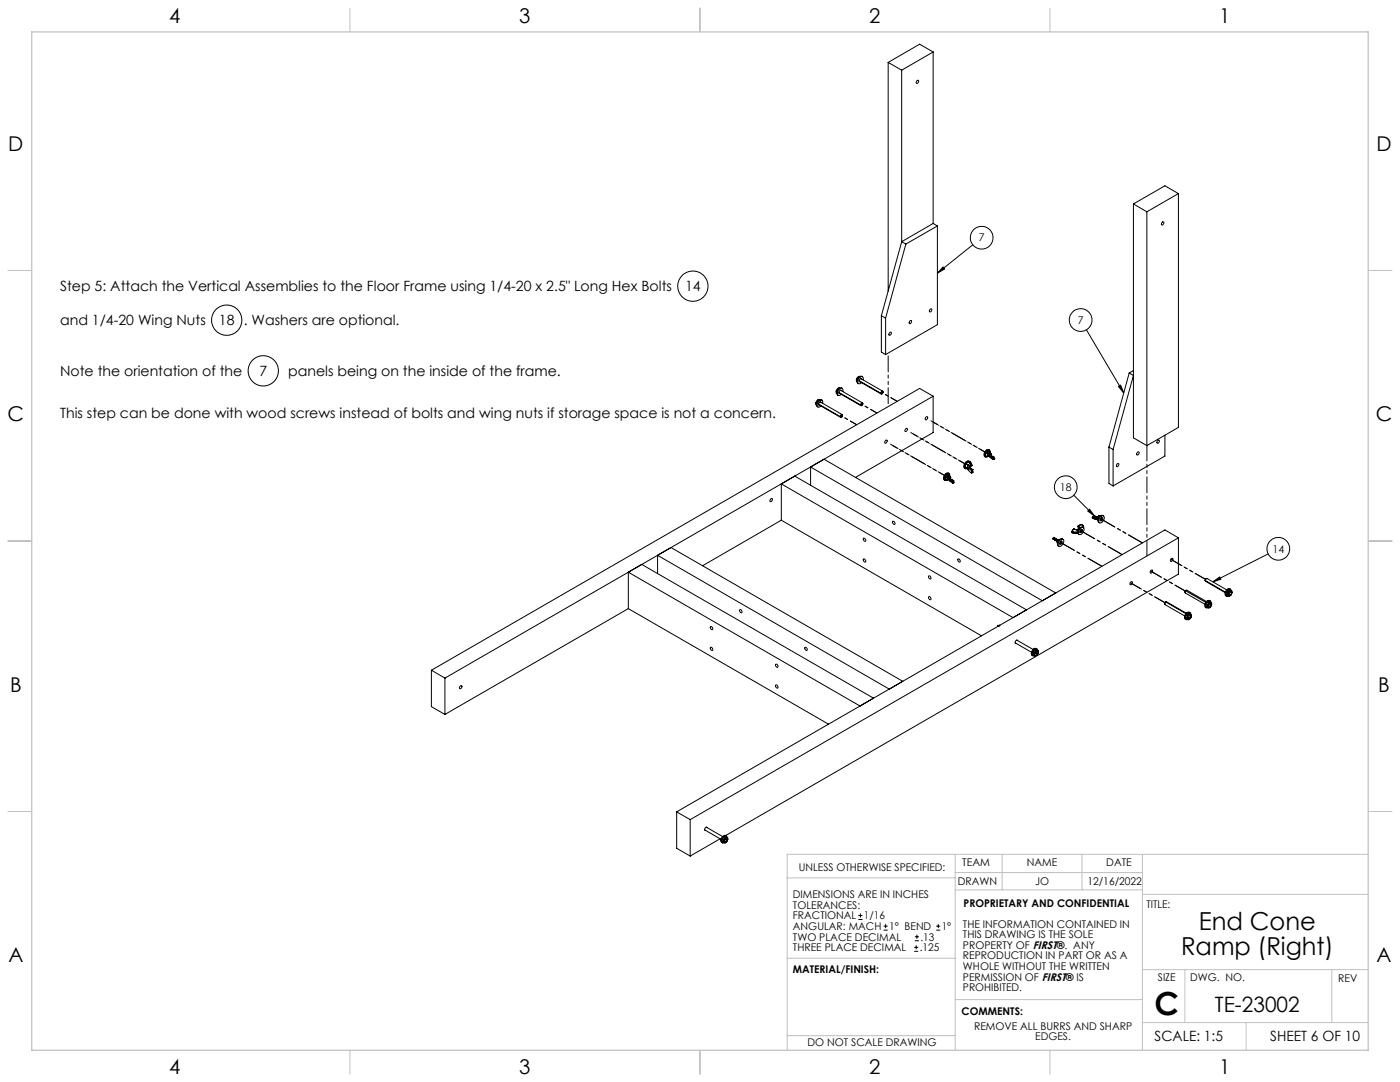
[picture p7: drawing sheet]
<svg xmlns="http://www.w3.org/2000/svg" width="559mm" height="432mm" viewBox="0 0 559 432" stroke-linecap="round" stroke-linejoin="round" font-family="sans-serif">
<g fill="none" stroke="#c0c0c0" stroke-width=".4">
<path d="M139.7 3.2v9.5M279.4 3.2v9.5M419.1 3.2v9.5M3.1 107.9h9.6M546.1 107.9h9.5M3.1 215.9h9.6M546.1 215.9h9.5M3.1 323.8h9.6M546.1 323.8h9.5M314.2 350.3h67M381.2 340.9v78.2M381.2 355.1h74.8"/>
<path d="M381.2 348.2h74.8M400 340.9v14.2M431.9 340.9v14.2M456 340.9v78.2M456 356.9h90.1M546.1 340.9h-231.9v78.2M314.2 382.4h67.2M381.2 398.9h74.8M456 387h90.1M472.9 387v21.1M531.6 387v21.1M139.7 419.1v9.6"/>
<path d="M279.4 419.1v9.6M314.2 413.3h67M419.1 419.1v9.6M456 408.1h90.1M497.4 408.1v11"/>
</g>
<path d="M12.7 12.7h533.4v406.4h-533.4z" fill="none" stroke="#c0c0c0" stroke-width=".5"/>
<g fill="none" stroke="#000" stroke-width=".4">
<path d="M354.5 24.9l5.4 3.1M354.5 24.9v91.2M359.9 28v68.4M366 32.2l.3-.2a.6 .6 0 0 1 .2 .9 .6 .6 0 0 1-.8 .1zM372.5 20.7v68.5M372.5 20.7l-12.6 7.3M372.5 20.7l-5.4-3.1-12.6 7.3M470.4 77.3v93.3l-12.6 7.2M470.4 77.3l-12.6 7.2M470.4 77.3l-5.4-3.1-12.6 7.2M359.9 96.4l-8.1 29.6M359.9 96.4l1.7 1"/>
<path d="M361.6 97.4l-8.1 29.6M372.5 89.2l1.7 1M372.5 89.2l-12.6 7.2M374.2 90.2l-12.6 7.2M374.2 90.2v39.4l-20.7 11.9M388.3 97.7l-14.1 11.3M452.4 81.4v93.3l5.4 3.1M452.4 81.4l5.4 3.1M457.8 84.5v93.3M464 88.6a.55 .55 0 0 1 .4 .8 .55 .55 0 0 1-.9 .1zM376.4 106.5l.6 .9-2.8 1.6zM351.8 126l1.7 1"/>
<path d="M351.8 126v14.5l1.7 1M353.5 127v14.5M355 132.9a.42 .42 0 0 1 .6-.3 .42 .42 0 0 1 .1 .6l-.7 .6-.2-.3zM363.1 128.2l.3-.3a.59 .59 0 0 1 .4 .8 .59 .59 0 0 1-.9 .3zM371.2 123.5l.3-.2a.54 .54 0 0 1 .3 .8 .54 .54 0 0 1-.9 0zM433.6 131.6l14.9 25.2M326.5 159.6l-.8 .9M326.5 159.6h.5M326.5 159.6l.3 .1M328.1 159.7a1.73 1.73 0 0 0-1.9 .6 1.73 1.73 0 0 0 0 2l.3 .1M333.8 155.9l.1 1.1M333.8 155.9l.3 .2"/>
<path d="M334.6 154.9l-.8 1M334.6 154.9h.5M334.6 154.9l.3 .1M334.9 156.6l8.6 5M334.9 156.8l8.7 5.1M334.9 156.9h.1M335.6 155.8l8.6 5M335.8 155.9a.63 .63 0 0 0-.8 .3 .63 .63 0 0 0 .2 .8M336.2 155a1.69 1.69 0 0 0-1.9 .6 1.69 1.69 0 0 0 0 2l.3 .2M336.4 156.2a.89 .89 0 0 0-.4-1.3 .89 .89 0 0 0-1.2 .7 1.24 1.24 0 0 0-.7 1.2 1.24 1.24 0 0 0 .8 1l.9-.4M341.9 151.2l.2 1.1M341.9 151.2l.3 .2"/>
<path d="M342.7 150.2l-.8 1M342.7 150.2h.5M342.7 150.2l.3 .2M342.9 151.9l8.6 5M343 152.2l8.7 5M343.6 151.1l8.7 5M343.9 151.3a.63 .63 0 0 0-.8 .2 .63 .63 0 0 0 .2 .9M344.2 150.4a1.63 1.63 0 0 0-1.9 .7 1.63 1.63 0 0 0 .4 2M344.5 151.6a.89 .89 0 0 0-.4-1.3 .89 .89 0 0 0-1.2 .7 1.16 1.16 0 0 0-.7 1.2 1.16 1.16 0 0 0 1 .9l.7-.4M351.5 156.9l.1 .3 .5-.1M352 156.5l.5 .1-.5 .6zM352.5 156.6l-.1-.4a.61 .61 0 0 0-.6 .1 .61 .61 0 0 0-.3 .6"/>
<path d="M372.5 158.1v14.5l-31 17.9M372.5 158.1l-194.9 112.5M372.5 158.1l-5.4-3.1-194.9 112.5M446.4 154.2l.9-.5 1.2 3.1zM450.7 148.9l-8.1 29.5M450.7 148.9l1.7 .9-8.1 29.6M452.4 147.9l-1.7 1M325.7 160.5l.2 1.2M325.7 160.5l.3 .2M326.8 161.5l8.7 5M326.8 161.3l8.6 5M326.8 161.5h.1"/>
<path d="M327.4 160.4l8.8 5.1M327.4 160.4h.1M327.8 160.6a.65 .65 0 0 0-.9 .2 .65 .65 0 0 0 .2 .9M328.3 160.9a.91 .91 0 0 0-.4-1.3 .91 .91 0 0 0-1.2 .7 1.14 1.14 0 0 0-.6 1.2 1.14 1.14 0 0 0 1 1l.6-.5M335.4 166.3l.2 .3 .4-.2M335.8 165.8l.4-.1 .1 .4-.6 .4zM336.3 165.9v-.3a.61 .61 0 0 0-.7 0 .61 .61 0 0 0-.2 .7M343.5 161.6l.2 .3 .4-.1M343.9 161.1l.5 .1-.5 .6zM344.4 161.2l-.1-.3a.61 .61 0 0 0-.6 .1 .61 .61 0 0 0-.2 .6M353.4 175.8l.3-.2a.6 .6 0 0 1 .3 .9 .6 .6 0 0 1-.9 .1zM361.5 171.2l.3-.2a.6 .6 0 0 1 .2 .8 .6 .6 0 0 1-.8 .2z"/>
<path d="M369.7 166.4l.2-.1a.6 .6 0 0 1 .2 .8 .6 .6 0 0 1-.8 .2zM393.8 180l.8 .3M393.8 180l-.3 .3M393.9 179.9a.78 .78 0 0 1 1-.3 .78 .78 0 0 1 .4 1M393.9 179.9l-.1 .1M393.9 179.9h.1M394 179.9l.7 .3M394.2 180h.6M394.2 180h.1M394.3 180h.1M394.8 180h.1M394.9 179.6a1.72 1.72 0 0 0-2.1 2.2l.5 .6"/>
<path d="M442.6 178.4l1.7 1M442.6 178.4v14.5l1.7 1M444.3 179.4v14.5M462.1 175.8l.4-.2a.64 .64 0 0 1 .1 .9 .64 .64 0 0 1-.8 .2zM465 173.7v8.3l-20.7 11.9M307.6 199.2l.3-.3a.6 .6 0 0 1 .3 .9 .6 .6 0 0 1-.9 .2zM311.9 193.1l5.3-3.1 92.5 53.4-5.3 3.1zM311.9 193.1v14.5M323.5 186.4l5.4-3.1 92.5 53.3-5.4 3.1zM323.5 186.4v7.2M377.2 191h.1M377.3 189.7a1.13 1.13 0 0 0-.5 1.2 1.13 1.13 0 0 0 .9 .8l.5-.2"/>
<path d="M377.3 189.6l.1 .4M377.4 190l-.2 1M377.4 189.7l.1 .3M377.4 189.7l.8 .3M377.4 190l.7 .5M377.4 189.6v.1M377.4 189.6l.8 .3M377.4 190h.1M377.4 190a.9 .9 0 0 0 .1 1.5M377.4 189.6h-.1M377.5 190a.82 .82 0 0 0-.4 .8 .82 .82 0 0 0 .6 .7h.6M377.6 189.3h.1"/>
<path d="M377.6 189.3l-.3 .3M377.7 189.3l.8 .3M377.7 189.3l-.3 .3M377.8 189.2l-.2 .1M377.8 189.2a.78 .78 0 0 1 1-.2 .78 .78 0 0 1 .3 1M377.8 189.2h.1M377.8 189.2l-.1 .1M377.8 189.2l.8 .3M378.1 190.5l1 .4M378.1 190.5h.1M378.1 189.3l.7 .1 .4 .7M378.1 189.3l.6 .1"/>
<path d="M378.1 189.3h.1M378.2 190h.1M378.2 190l.9 .9M378.2 189.9v.1M378.2 189.9l.1 .1M378.3 190.6a.38 .38 0 0 0 0 .6 .38 .38 0 0 0 .5-.2l.2-.1M378.3 190h-.1M378.3 190l.9 .9M378.5 189.6l.1 .1M378.5 189.6l-.3 .3M378.5 191.4l1.7 1.3M378.5 189.5l.1 .1"/>
<path d="M378.5 189.5h.1M378.5 189.5v.1M378.6 189.7l.8 .9M378.6 189.7l-.3 .3M378.6 189.6h.1M378.6 189.6l.8 .9M378.6 189.6v.1M378.7 191.3l1.2 .9M378.7 191.3l-.4 .2M378.7 191.3h.1M378.8 188.9a1.64 1.64 0 0 0-1.9 .8 1.64 1.64 0 0 0 .3 2M378.8 191.3a.49 .49 0 0 1-.7-.1 .49 .49 0 0 1 0-.7l-.1 .7 .3 .3"/>
<path d="M378.8 191.2v.1M378.8 191.2l1.2 .9M379 189.9l.2 .2M379 190.9h.1M379 190.9l-.2 .3M379.1 190.9v.1M379.1 191l1.1 .7M379.2 190.9h-.1M379.2 190.9h.1M379.2 190.9l1.1 .8M379.2 190.1h.1M379.2 190.9l-.1 .1"/>
<path d="M379.4 190.6l-.2 .3M379.4 190.5v.1M379.9 192.2h.1M380 192.1l-.1 .1M380 192.1l.2 .1M380 192.2l.2 .5M380.2 192.2h-.2M380.2 192.2l.2 .5M380.2 192.7h.1M380.2 191.7l.2 .2M380.2 192.7h.2M380.2 191.7l-.2 .4"/>
<path d="M380.3 191.7l.1 .1M380.3 191.7h.1M380.3 191.7h-.1M380.4 192.7h.1M380.4 191.8l.2 .6M380.4 191.8h.1M380.4 191.9l.2 .5M380.4 191.8v.1M380.4 191.9l-.2 .3M380.6 192.4h.1M380.6 192.4l-.2 .3M380.6 192.3v.1"/>
<path d="M385.2 186.3h.1M385.8 185h-.1a1.25 1.25 0 0 0-.1 1.8M385.8 184.9l-.6 1.4M385.8 184.6h-.1a1.43 1.43 0 0 0-.1 2.5l.6-.2M385.8 185l.5 .6M385.8 185a1.04 1.04 0 0 0 0 1.8h.6M385.8 185h.1M385.8 184.5v.5M386 184.4l-.2 .6M386 184.4l.9 .2M386 184.3v.1M386 184.3l.9 .2"/>
<path d="M386 184.3l-.1 .1M386.1 186.8l.5 1M386.2 186.8l.4 1M386.3 185.6h.1M386.3 185.6l1.1 .3M386.3 184.1l.9 .2M386.3 184.1h-.1M386.3 184.1l-.4 .3M386.4 184.1l.9 .2M386.4 184a1.77 1.77 0 0 0-1.5 1.2 1.77 1.77 0 0 0 .4 1.8M386.4 185.6l-.3 .7 .3 .5M386.4 185.6l1 .3"/>
<path d="M386.4 185.6h.1M386.4 185.6a.56 .56 0 0 0-.3 .7 .56 .56 0 0 0 .5 .4M386.5 185.7a.47 .47 0 0 0-.3 .5 .47 .47 0 0 0 .4 .4l.6-.8M386.5 186.8l1.2 .9M386.6 186.8h-.2M386.6 186.7v.1M386.6 187.8l1 .8M386.7 186.7h-.1M386.7 186.7l1.1 .9M386.9 184.6v.1M386.9 184.7l.5 1.2M386.9 184.5v.1"/>
<path d="M386.9 184.5l.1 .1M387 186.5l-.3 .2M387 186.5l1.1 .9M387 186.4l.3-.5-.3 .6M387 186.4v.1M387 186.4l1.1 1M387 184.6l-.1 .1M387 184.6l.6 1.2M387.2 184.3l.1 .1M387.2 184.3l-.3 .2M387.3 184.3v.1M387.3 184.3h-.1"/>
<path d="M387.3 184.4l.5 1.2M387.3 184.4l-.3 .2M387.3 184.4h.1M387.4 185.9h.1M387.5 185.9h-.1M387.6 185.8l-.2 .1M387.6 185.8l-.1 .1M387.6 188.6l.2 .1M387.6 188.6h.1M387.7 187.7l.1 .1M387.8 187.6l-.1 .1M387.8 187.8l-.2 .8"/>
<path d="M387.8 187.6l.1 .2M387.8 187.8h.1M387.8 188.7h.1M387.8 185.7h.1M387.8 185.7l-.3 .2M387.8 185.6v.1M387.8 185.6h.1M387.8 185.6l-.2 .2M387.9 187.8l-.1 .9M388.1 188.4h.1M388.1 188.4l-.3 .3M388.1 187.4l.1 .1"/>
<path d="M388.1 187.4h.1M388.1 187.4l-.3 .2M388.2 187.5l-.1 .9M388.2 187.5h.1M388.2 187.5l-.3 .3M393.3 181.7l.3-1a1.01 1.01 0 0 0 0 1.4M393.5 180.4a1.12 1.12 0 0 0-.5 1.2 1.12 1.12 0 0 0 .9 .8l.5-.3M393.5 180.3l.1 .4M393.5 180.3h.1M393.6 180.4v.3M393.6 180.4l.7 .3M393.6 180.3v.1"/>
<path d="M393.6 180.3l.8 .3M393.6 180.7a.81 .81 0 0 0-.3 .8 .81 .81 0 0 0 .6 .7l.5-.1M393.6 182.1h.1M393.6 180.7h.1M393.7 180.7l.5 .5M394.2 181.2l1 .4M394.2 181.2h.1M394.3 181.2l.9 .4M394.3 180h.5l.5 .8M394.3 181.2l-.1 .7 .2 .2M394.4 180.7h.1M394.4 180.7l.8 .9"/>
<path d="M394.4 180.6l-.1 .1M394.4 180.6l.1 .1M394.4 181.2l-.1 .8 .6-.1M394.4 181.3l.2 .7 .5-.4M394.5 180.7h-.1M394.5 180.7l.8 .8M394.6 180.3h.1M394.6 180.3l-.2 .3M394.7 180.2l.1 .1M394.7 180.2h.1M394.7 182.1l1.6 1.3M394.7 180.2l-.1 .1"/>
<path d="M394.7 180.3l.9 .9M394.7 180.3l-.2 .4M394.8 180.3h.1M394.8 180.3l.8 .9M394.7 180.3h.1M394.9 182l1.2 .8M394.9 182l-.5 .1M394.9 181.9v.1M394.9 181.9h.1M395 181.9l1.2 .8M395.1 180.6l.2 .2M395.2 180.7l.1 .1"/>
<path d="M395.2 181.6l-.2 .3M395.2 181.6h.1M395.3 181.6l1.1 .8M395.3 181.5l-.1 .1M395.3 180.8l.1 .1M395.3 181.5l.1 .1M395.4 181.6h-.2M395.4 181.6l1.1 .8M395.6 181.2l-.2 .4M395.6 181.2h.1M396.1 182.8l.1 .1M396.2 182.7l-.1 .1"/>
<path d="M396.2 182.9l.2 .5M396.2 182.7l.1 .1M396.3 182.8l-.1 .1M396.3 182.8l.2 .6M396.3 183.4h.1M396.4 183.4h.1M396.4 182.4l.2 .1M396.4 182.4l-.2 .3M396.5 182.4h.1M396.5 182.4h-.1M396.5 183.4h.1M396.6 182.4l.2 .6"/>
<path d="M396.6 182.5l.2 .6M396.6 182.5l-.3 .3M396.6 182.4h.1M396.6 182.4v.1M396.8 183.1h.1M396.8 183.1l-.3 .3M396.8 183h.1M396.8 183v.1M428.6 197.6l8.2 8.3M445.8 185.3a.42 .42 0 0 1 .6-.3 .42 .42 0 0 1 .1 .6l-.7 .7-.2-.4zM454.1 180.4l.3-.1a.66 .66 0 0 1 .1 .9 .66 .66 0 0 1-.8 .2zM311.9 207.6l79.9 46.2"/>
<path d="M311.9 207.6l-31.5 18.2M344.7 214.8a.64 .64 0 0 1 .8 .4 .64 .64 0 0 1-.4 .8l-.4-.5zM356.3 208.1a.64 .64 0 0 1 .8 .3 .64 .64 0 0 1-.3 .9l-.5-.5zM420.2 214.9l.5 .4M420.2 214.9l.1 .1M420.3 214.9h-.1M420.3 214.9h.1M420.3 215h.1M420.3 215l1.1 .7M420.3 214.9l1.2 .7M420.3 214.9v.1M420.3 215l.4 .3"/>
<path d="M420.5 214.5h.1M420.5 214.5v.1M420.5 214.5l-.2 .4M420.5 214.6l1.2 .7M420.5 214.6l-.2 .3M420.6 214.5h-.1M420.6 214.5h.1M420.6 214.5l1.1 .7M420.6 214.5l-.1 .1M420.7 215.3h.1M420.7 215.3l1.6 .9-.9-.5M421.5 215.6l-.1 .1"/>
<path d="M421.5 215.6l.8 .5M421.7 215.3l.8 .5M421.7 215.3l-.2 .3M421.7 215.2v.1M421.7 215.2l.9 .5M421.9 216l.1 .1M422 216.1h.1M422 216v.7zM422 216.7l.1 .1M422.5 215.4l.3-.1zM422.8 215.3h.1M422.8 215.3h.2"/>
<path d="M423.1 215.5a.88 .88 0 0 1 1.3-.2 .88 .88 0 0 1 .1 1.3 1.21 1.21 0 0 1-.8 1.2 1.21 1.21 0 0 1-1.3-.2l.2-1.2zM423.3 216.2l.3-.2a.59 .59 0 0 1 .2 .8 .59 .59 0 0 1-.8 .2zM423.7 215.9l-.2 .8-.5 .4 .5-.5 .1-.6M424.3 215.2a1.73 1.73 0 0 0-2.2 2.2l.6 .6M427.8 212.1v.1M427.8 212.2h.1M427.8 212.1h.1M427.8 212.2v.2M427.8 212.5h.1M427.8 212.2l1.4 .3M427.8 212.4v.1M427.8 212.2l.1 .3"/>
<path d="M427.9 212.5l1.3 .3M427.9 212.5h.1M427.9 212.5l1.3 .4M427.9 212.1l1.3 .3M427.9 212.1h.1M427.9 212.1l-.1 .1M427.9 212.1h-.1M428.6 211.2l-.8 .9M428.6 211.2h.1M428.6 211.2l-.7 .9M428.7 211.2l1.4 .4M428.7 211.1l-.1 .1"/>
<path d="M428.7 211.1v.1M428.7 211.1l1.4 .5M429.2 212.4v.1M429.2 212.5v.3M429.2 212.9l1-.3zM429.2 212.8v.1M430.1 211.6h.1M430.1 211.6l.1 .3M430.1 212.3l-.9 .2M430.2 212.1l-1 .3M430.4 210h.1M430.4 210v.4"/>
<path d="M430.4 210l.5 .6M430.4 209.9v.1M430.4 210.3h.1M430.4 209.9h.1M430.4 210.4h.1M430.4 210.4l.3 .3M430.5 209.9h.1M430.5 209.9l-.1 .1M430.5 209.9l.4 .7M430.9 210.6l-.5 .3-.3 .7M431.2 210.9a.88 .88 0 0 1 1.3-.2 .88 .88 0 0 1 0 1.3 1.23 1.23 0 0 1-.7 1.1 1.23 1.23 0 0 1-1.3-.2l.1-1.2zM431.3 211.5l.4-.2a.6 .6 0 0 1 .2 .8 .6 .6 0 0 1-.8 .2z"/>
<path d="M431.7 211.3v.5l-.6 .5M431.7 209.3l-1.3 .6M431.7 209.3l.2 .1M431.7 211.3l-.1 .8-.5 .3M431.7 209.4l-1.2 .5M431.7 209.3v.1M431.8 209.4h.1M431.8 209.4l.6 .7M431.9 209.4l.6 .8M432.4 210.5a1.63 1.63 0 0 0-1.9 .8 1.63 1.63 0 0 0 .3 2M432.4 210.1l.1 .1M432.4 210.1l-.1 .4"/>
<path d="M432.5 210.2l-.1 .4M432.5 210.2v.5M434.9 203.2l1.9 2.7-2.6-2zM436 206.6l.1 .2M436 206.6h.1M436 206.6v.1M436 206.7l1.3 .5M436 206.7l.1 .1M436.1 206.8h.1M436.1 206.8l1.2 .5M436.1 206.2v.1M436.1 206.3h.1"/>
<path d="M436.1 206.2l-.1 .4M436.1 206.2h.1M436.2 206.3l1.2 .5M436.2 206.3l-.2 .4M436.2 206.2l1.2 .5M436.2 206.2h.1M436.2 206.2v.1M436.2 206.2h-.1M436.8 205.9l-.7 .3M436.8 205.9h.2M436.8 205.9h.1M436.8 205.9l-.6 .3"/>
<path d="M436.9 205.9h.1M436.9 205.9l1.4 .7M437 205.9l1.3 .6M437.3 207.2v.1M437.3 207.3l1 .1M437.3 207.2l1 .1M437.4 206.8l1 .2M437.4 206.8l-.1 .4M437.4 206.7l1.1 .1M437.4 206.7v.1M438.2 207.4l.1 .1M438.3 206.5v.1"/>
<path d="M438.3 206.2l.1 .1M438.3 206.2h.1M438.3 206.6l.2 .2M438.4 206.3h.1M438.4 206.2v.1M438.4 205.8h.1M438.4 205.8l-.1 .4M438.5 205.8l-.1 .4M438.5 205.8l.2 .3M438.5 205.7l-.1 .1M438.5 205.7h.1M438.6 205.7h.1"/>
<path d="M438.6 205.7h.8M438.6 205.7l-.1 .1M438.6 205.7l.3 .3M438.8 206l-.5 .5M439.1 206h-.3M439.3 206.2a.86 .86 0 0 1 1.3-.2 .86 .86 0 0 1 0 1.3 1.19 1.19 0 0 1-.7 1.2 1.19 1.19 0 0 1-1.3-.3l.1-1.2zM439.4 206.8a.43 .43 0 0 1 .7-.1 .43 .43 0 0 1 0 .7l-.5 .5a.52 .52 0 0 1-.6-.5 .52 .52 0 0 1 .4-.6zM439.7 206.6v.7l-.6 .4M439.8 206.6v.6l-.6 .6M440.4 205.9a1.63 1.63 0 0 0-1.8 .7 1.63 1.63 0 0 0 .3 2M470.4 214.6v14.5l-180.8 104.3M470.4 214.6l-194.9 112.5"/>
<path d="M470.4 214.6l-5.4-3.1-194.9 112.5M250.8 228.4l5.4-3.2 92.5 53.4-5.4 3.2zM250.8 228.4v14.5M262.5 221.6l5.3-3.1 92.5 53.4-5.3 3.1zM262.5 221.6v7.3M344.7 223.1a.64 .64 0 0 1 .8 .4 .64 .64 0 0 1-.4 .8l-.4-.5zM370.7 238.1a.64 .64 0 0 1 .8 .4 .64 .64 0 0 1-.3 .8l-.5-.4zM370.7 229.8a.64 .64 0 0 1 .8 .4 .64 .64 0 0 1-.3 .8l-.5-.5zM382.4 223.1a.64 .64 0 0 1 .8 .4 .64 .64 0 0 1-.4 .8l-.4-.5zM451.3 232.3l.3-.2a.6 .6 0 0 1 .2 .9 .6 .6 0 0 1-.8 .2zM459.4 227.7l.3-.2a.6 .6 0 0 1 .2 .8 .6 .6 0 0 1-.8 .2zM467.4 223l.4-.2a.6 .6 0 0 1 .2 .8 .6 .6 0 0 1-.9 .2z"/>
<path d="M473.2 235.8l-.1 .8 7.8 4.6M473.2 235.8l.5-.3 7.9 4.6M473.2 235.8l8.1 4.6M473.4 235.6l-.4 .8M481 231.6l.8-.7 7.9 4.5M481 231.6l.2 .4 7.8 4.5M481 231.6l8.1 4.7M481.5 230.9l-.5 .8M483.1 239.8a1.64 1.64 0 0 0-1.9 .8 1.64 1.64 0 0 0 .3 2M484.1 232.2l2.7-1.9 .5 .9zM489.6 236.4l.5 .2M489.6 236.4l-.1 1.1 .5 .2"/>
<path d="M490 237.7l.5 .2M490.1 237.2l.4 .7M490.1 236.6v.6M490.1 237.2l-.1 .5M490.4 236.8h.2M490.4 236.8h.1M490.4 236.7l.2 .1M490.4 235.4l1.3 .5M490.4 235.4l-.8 1M490.4 235.4l.5 .3M490.6 236.2l-.5 .4M490.6 236.2l-.5 1"/>
<path d="M490.6 236.8h.1M490.6 236.7v.1M490.9 237.6h.1M490.9 237.3v.3M490.9 237.2h.1M490.9 237.2v.1M490.9 235.7l.4 .2M490.9 235.7l-.3 .5M490.9 237.2v.4M491.1 235.2a1.72 1.72 0 0 0-2.1 2.1l.5 .6M491.2 236.5h.1M491.2 237.5l-.7 .4"/>
<path d="M491.3 235.9l-.7 .3M491.3 235.9l.4 .6M491.3 235.9h.4M491.4 236.3h.1M491.5 235.8a.83 .83 0 0 0-.9-.8 .83 .83 0 0 0-.8 .8 1.16 1.16 0 0 0-.6 1.2 1.16 1.16 0 0 0 .9 .9l.2-.1M491.5 236.3l-.3 .2M491.7 235.9v.6M491.7 236.5l-.5 1M506.2 221.1l-22.1 11.1M250.8 242.9l79.9 46.1M250.8 242.9l-73.2 42.2M283.6 258.3a.64 .64 0 0 1 .8 .4 .64 .64 0 0 1-.3 .8l-.5-.4z"/>
<path d="M283.6 250a.64 .64 0 0 1 .8 .4 .64 .64 0 0 1-.3 .8l-.5-.4zM295.3 243.3a.64 .64 0 0 1 .8 .4 .64 .64 0 0 1-.4 .8l-.4-.4zM321.3 258.3a.64 .64 0 0 1 .8 .4 .64 .64 0 0 1-.3 .8l-.5-.4zM398.4 249.8l-.1 .2M398.4 249.8h.1M398.4 249.8v.1M398.4 249.9h.1M398.4 249.9l-.1 .1M398.4 249.7h.1M398.5 249.7l-.1 .1M398.5 249.9h.1M398.5 249.7h.1"/>
<path d="M398.5 249.7v.2M398.5 249.7l.1 .1M398.7 249.6h.2M398.7 249.6h.1M398.7 249.6l-.3 .1M398.8 249.6l-.3 .1M398.8 249.6h.1M398.9 249.6h.1M405.2 256.5l6.5 3.8M405.8 255.4l6.6 3.8M406.2 255.6a.63 .63 0 0 0-.9 .3 .63 .63 0 0 0 .2 .8M412.9 259.4l-.7 1"/>
<path d="M412.9 259.4l.5 .2M412.9 259.4l.9-.1 .5 .3M413.4 259.6h.5M413.4 259.6l-.3 .6M413.8 259a1.71 1.71 0 0 0-1.8 .5 1.71 1.71 0 0 0-.2 1.8l.5 .4M413.9 259.6l-.8 .6M413.9 259.6l.5 .5M414.1 260h.1M414.1 260l-.3 .2M414.1 260l-.2 .3M414.2 259.5a.97 .97 0 0 0-1.1-.6 .97 .97 0 0 0-.8 .9 1 1 0 0 0-.5 1.2 1 1 0 0 0 1.1 .7M414.3 259.6l.1 .5"/>
<path d="M414.3 259.6h-.4M465.3 240.2l-.3 1.1 7.9 4.5M465.3 240.2h.4l7.8 4.5M465.3 240.2l8.1 4.7M465.3 240.2l-.4 .8M473.3 246.4l.5 .3M473.3 246.4l.9 .9M473.7 245.3l-.4 1.1M473.7 245.3l.5 .2M473.8 246.7l.3 .4M474.1 246.2l-.3 .5M474.1 246.2v.9"/>
<path d="M474.1 247.1h.7M474.1 247.1l.1 .2M474.1 246.5v.1M474.1 246.6h.1M474.2 245.5l-.1 .7M474.4 246.4h.1M474.4 246.4l-.3 .2M474.7 245.3l-.6 .9M474.7 245.3h.7M474.7 245.3l-.5 .2M474.8 247.1l-.6 .2M474.9 245.7h.1"/>
<path d="M474.9 246.4l.2 .2M474.9 246.4h.1M475 244.5a1.64 1.64 0 0 0-1.9 .7 1.64 1.64 0 0 0 .3 2M475 245.4h.1M475 245.4l-.1 .3M475.1 246.6h.1M475.1 245.4l-.2 .3M475.1 245l-.4 .3M475.1 245l.3 .3M475.1 245l-.5-.3-.9 .6M475.3 245.2a.85 .85 0 0 0-.8-.8 .85 .85 0 0 0-.9 .7 1.18 1.18 0 0 0-.6 1.2 1.18 1.18 0 0 0 .9 1l.2-.1M475.4 245.3v.9"/>
<path d="M475.4 246.2l-.6 .9M481.5 241.1v1l.5 .3M481.5 241.1l.5 .3M482 242.4l.4 .1M482 241.4v.5M482 241.9v.5M482 241.9l.4 .6M482.3 242.1v.1M482.3 240.1l-.8 1M482.3 240.1l.5 .3M482.3 240.1l1.3 .4M482.5 240.9l-.5 1"/>
<path d="M482.5 240.9l-.5 .5M482.5 241.9h.1M482.5 241.9l-.2 .3M482.5 241.9l-.2 .2M482.8 241.1h.1M482.8 240.4l-.3 .5M482.8 240.4l.5 .1M482.9 240.8h.1M482.8 240.8v.3M482.8 240.8l.1 .3M482.8 240.8h.1M483.1 241.6h.2"/>
<path d="M483.1 241.6l.2 .1M483.1 241.6h.1M483.1 241.5v.1M483.2 242.1l-.8 .4M483.3 240.5l.3 .6M483.3 240.5l-.8 .4M483.3 240.5h.3M483.3 241.6v.1M483.4 240.4a.84 .84 0 0 0-.9-.7 .84 .84 0 0 0-.8 .7 1.16 1.16 0 0 0-.6 1.2 1.16 1.16 0 0 0 .9 1l.2-.1M483.6 240.5v.6M483.6 241.1l-.4 1M172.2 267.5v14.5l5.4 3.1"/>
<path d="M172.2 267.5l5.4 3.1M177.6 270.6v14.5M183.7 273.8l.3-.2a.59 .59 0 0 1 .2 .9 .59 .59 0 0 1-.8 .1zM309.6 273.4a.63 .63 0 0 1 .8 .4 .63 .63 0 0 1-.3 .8l-.5-.5zM309.6 265.1a.64 .64 0 0 1 .8 .4 .64 .64 0 0 1-.3 .8l-.5-.5zM412.2 260.4l.5 .3M412.2 260.4l.1 1 .5 .3M412.7 260.7l.1 .5M412.8 261.2l.5 .5M412.8 261.2v.5M412.8 261.7h.5M413 260.7h.1"/>
<path d="M413 260.7h.3M413.1 260.2l-.4 .5M413.1 260.2l-.3 1M413.2 260.7h-.2M413.2 260.7h.1M413.3 260.7h-.1M413.3 260.7h.1M413.3 260.7h-.3M413.7 261v.3M413.7 261.3h.1M413.7 261h.1M413.8 260.2l.1 .1"/>
<path d="M413.8 260.3h.1M414.1 261.1l-.8 .6M414.4 260.1l-.3 1M270.1 324l5.4 3.1M270.1 324v14.5l5.4 3.1M275.5 327.1v14.5M281.3 331.2l6.5 3.8M281.9 330.1l6.5 3.8M282.3 330.3a.65 .65 0 0 0-.9 .2 .65 .65 0 0 0 .2 .9M287.4 334.8l-11.9 6.8M288.4 334.8l.5 .3M288.4 334.8l-.1 1.1 .5 .3"/>
<path d="M288.8 336.2l.4 .1M288.9 335.1v.6M288.9 335.7l.3 .6M288.9 335.7l-.1 .5M289.1 335.9v.1M289.2 333.9l-.8 .9M289.2 333.9l.5 .3M289.2 333.9l1.2 .5M289.3 334.7l-.4 .4M289.3 334.7l-.4 1M289.3 335.6l-.2 .4M289.3 335.7h.1"/>
<path d="M289.4 335.7h.1M289.4 335.7l-.3 .3M289.6 333.4a1.72 1.72 0 0 0-1.6 1.1 1.72 1.72 0 0 0 .3 1.9M289.6 333.4l.3 .2M289.7 334.2l.4 .1M289.7 334.9h.1M289.7 334.2l-.4 .5M289.7 334.6h.1M289.8 334.6l-.1 .3M290 335.4h.1M289.9 335.4h.1M289.9 335.4l.3 .1"/>
<path d="M289.9 335.4l.2 .1M290 335.4h.2M290 336l-.8 .3M290.1 334.3l-.8 .4M290.1 334.3l.4 .6M290.1 334.3l.3 .1M290.1 335.5h.1M290.2 335.4l-.1 .1M290.2 335.4v.1M290.2 334.3a.84 .84 0 0 0-.8-.8 .84 .84 0 0 0-.8 .7 1.22 1.22 0 0 0-.7 1.2 1.22 1.22 0 0 0 .9 1l.3-.1M290.4 334.4l.1 .5M290.5 334.9l-.5 1.1"/>
<path d="M342.6 367h1.6M342.6 365.4h1.6M343.4 364.6v1.5M352.7 371.2h1.6M352.7 369.6h1.6M353.5 368.8v1.6M364.9 379.7h1.6M364.9 378.1h1.6M365.2 375.4h1.6M365.2 373.8h1.6M365.7 377.3v1.5M366 373v1.6"/>
<path d="M373.7 371.2h1.6M373.7 369.6h1.6M374.5 368.8v1.6"/>
<circle cx="391.8" cy="94.9" r="4.5"/>
<circle cx="276.6" cy="114.2" r="6"/>
<circle cx="90.5" cy="127.8" r="6"/>
<circle cx="431.3" cy="127.7" r="4.5"/>
<circle cx="105.1" cy="148" r="6"/>
<circle cx="425.4" cy="194.4" r="4.5"/>
<circle cx="510.2" cy="219" r="4.5"/>
</g>
<path d="M354.5 162.2v-21.3" fill="none" stroke="#000" stroke-width=".4" stroke-dasharray="6.3 1.3 1.3 1.3 1.3 1.3" stroke-dashoffset="-1.2"/>
<path d="M457.8 221.9v-44.1" fill="none" stroke="#000" stroke-width=".4" stroke-dasharray="6.3 1.3 1.3 1.3 1.3 1.3" stroke-dashoffset=".2"/>
<path d="M341.9 169.5l-5.9-3.4M350 164.8l-5.9-3.4M358.1 160.2l-5.9-3.5" fill="none" stroke="#000" stroke-width=".4" stroke-dasharray="6.3 1.3 1.3 1.3 1.3 1.3" stroke-dashoffset="3.4"/>
<path d="M386.4 185.8l.6 .4M456 216.7l-16.5-9.5M439.8 226l-16.4-9.5M447.9 221.3l-16.5-9.5" fill="none" stroke="#000" stroke-width=".4" stroke-dasharray="6.3 1.3 1.3 1.3 1.3 1.3"/>
<path d="M456 216.7l-16.7-9.7M439.8 226l-16.7-9.6M447.9 221.3l-16.7-9.6" fill="none" stroke="#000" stroke-width=".4" stroke-dasharray="6.3 1.3 1.3 1.3 1.3 1.3" stroke-dashoffset="-.1"/>
<path d="M355.4 177.3l21.5 12.4M363.5 172.6l21.5 12.4M371.6 168l21.5 12.4" fill="none" stroke="#000" stroke-width=".4" stroke-dasharray="6.3 1.3 1.3 1.3 1.3 1.3" stroke-dashoffset="3.5"/>
<path d="M356.5 177.9l20.4 11.8M364.6 173.2l20.4 11.8M372.7 168.6l20.4 11.8" fill="none" stroke="#000" stroke-width=".4" stroke-dasharray="6.3 1.3 1.3 1.3 1.3 1.3" stroke-dashoffset="4.1"/>
<path d="M451.6 232.8l13.4 7.7M459.7 228.2l13.4 7.7M467.8 223.5l13.4 7.7" fill="none" stroke="#000" stroke-width=".4" stroke-dasharray="6.3 1.3 1.3 1.3 1.3 1.3" stroke-dashoffset="1.8"/>
<path d="M451.1 232.5l13.9 8M459.2 227.9l13.9 8M467.3 223.2l13.9 8" fill="none" stroke="#000" stroke-width=".4" stroke-dasharray="6.3 1.3 1.3 1.3 1.3 1.3" stroke-dashoffset="1.5"/>
<path d="M484.1 232.2l2.7-1.9 .5 .9zM434.9 203.2l1.9 2.7-2.6-2zM376.4 106.5l.6 .9-2.8 1.6zM446.4 154.2l.9-.5 1.2 3.1z" fill="#000"/>
<text font-size="12.7" x="460.9" y="405.2">C</text>
<g font-size="9.9">
<text x="478.5" y="371.2">End Cone</text>
<text x="471.4" y="381.1">Ramp (Right)</text>
</g>
<text font-size="8.5" x="484.9" y="404">TE-23002</text>
<g font-size="8.1">
<text x="67.6" y="9.3">4</text>
<text x="207.3" y="9.3">3</text>
<text x="347" y="9.3">2</text>
<text x="486.7" y="9.3">1</text>
<text x="3.3" y="60.1">D</text>
<text x="549.4" y="60.1">D</text>
<text x="3" y="168">C</text>
<text x="549.1" y="168">C</text>
<text x="4" y="276">B</text>
<text x="550.1" y="276">B</text>
<text x="3.3" y="383.9">A</text>
<text x="549.4" y="383.9">A</text>
<text x="67.6" y="428.4">4</text>
<text x="207.3" y="428.4">3</text>
<text x="347" y="428.4">2</text>
<text x="486.7" y="428.4">1</text>
</g>
<g font-size="5.6">
<text x="24" y="116.1">Step 5: Attach the Vertical Assemblies to the Floor Frame using 1/4-20 x 2.5&quot; Long Hex Bolts</text>
<text x="273.4" y="116.2">14</text>
<text x="24" y="129.6">and 1/4-20 Wing Nuts</text>
<text x="87.4" y="129.8">18 . Washers are optional.</text>
<text x="24" y="149.9">Note the orientation of the</text>
<text x="103.5" y="150">7</text>
<text x="115" y="149.9">panels being on the inside of the frame.</text>
<text x="24" y="166.8">This step can be done with wood screws instead of bolts and wing nuts if storage space is not a concern.</text>
<text x="460.9" y="415.2">SCALE: 1:5</text>
<text x="507" y="415.2">SHEET 6 OF 10</text>
</g>
<g font-size="4.2">
<text x="390.7" y="96.4">7</text>
<text x="430.2" y="129.2">7</text>
<text x="423.1" y="195.9">18</text>
<text x="507.9" y="220.5">14</text>
<text x="318.8" y="347.7">UNLESS OTHERWISE SPECIFIED:</text>
<text x="384.1" y="345.5">TEAM</text>
<text x="409.9" y="345.7">NAME</text>
<text x="441.6" y="345.7">DATE</text>
<text x="382.3" y="353.3">DRAWN</text>
<text x="413.2" y="353.3">JO</text>
<text x="434" y="353.3">12/16/2022</text>
<text x="316.5" y="358.5">DIMENSIONS ARE IN INCHES</text>
<text x="316.5" y="362.7">TOLERANCES:</text>
<text x="384.6" y="361.9">PROPRIETARY AND CONFIDENTIAL</text>
<text x="457.6" y="362.3">TITLE:</text>
<text x="316.5" y="371.2">ANGULAR: MACH</text>
<text x="316.5" y="366.9">FRACTIONAL</text>
<text x="344.8" y="366.9">1/16</text>
<text x="354.9" y="371.2">1° BEND</text>
<text x="375.9" y="371.2">1°</text>
<text x="384.4" y="370.2">THE INFORMATION CONTAINED IN</text>
<text x="316.5" y="375.4">TWO PLACE DECIMAL</text>
<text x="367.4" y="375.4">.13</text>
<text x="384.4" y="374.4">THIS DRAWING IS THE SOLE</text>
<text x="316.5" y="379.6">THREE PLACE DECIMAL</text>
<text x="367.1" y="379.6">.125</text>
<text x="384.4" y="378.6">PROPERTY OF FIRST®. ANY</text>
<text x="384.4" y="382.9">REPRODUCTION IN PART OR AS A</text>
<text x="316.5" y="388.4">MATERIAL/FINISH:</text>
<text x="384.4" y="387.1">WHOLE WITHOUT THE WRITTEN</text>
<text x="384.4" y="391.3">PERMISSION OF FIRST® IS</text>
<text x="384.4" y="395.6">PROHIBITED.</text>
<text x="462.2" y="391.3">SIZE</text>
<text x="475.1" y="391.3">DWG. NO.</text>
<text x="534.1" y="391.8">REV</text>
<text x="383.8" y="405.1">COMMENTS:</text>
<text x="388.8" y="410.9">REMOVE ALL BURRS AND SHARP</text>
<text x="322.3" y="417.6">DO NOT SCALE DRAWING</text>
<text x="413.2" y="415.2">EDGES.</text>
</g>
</svg>
